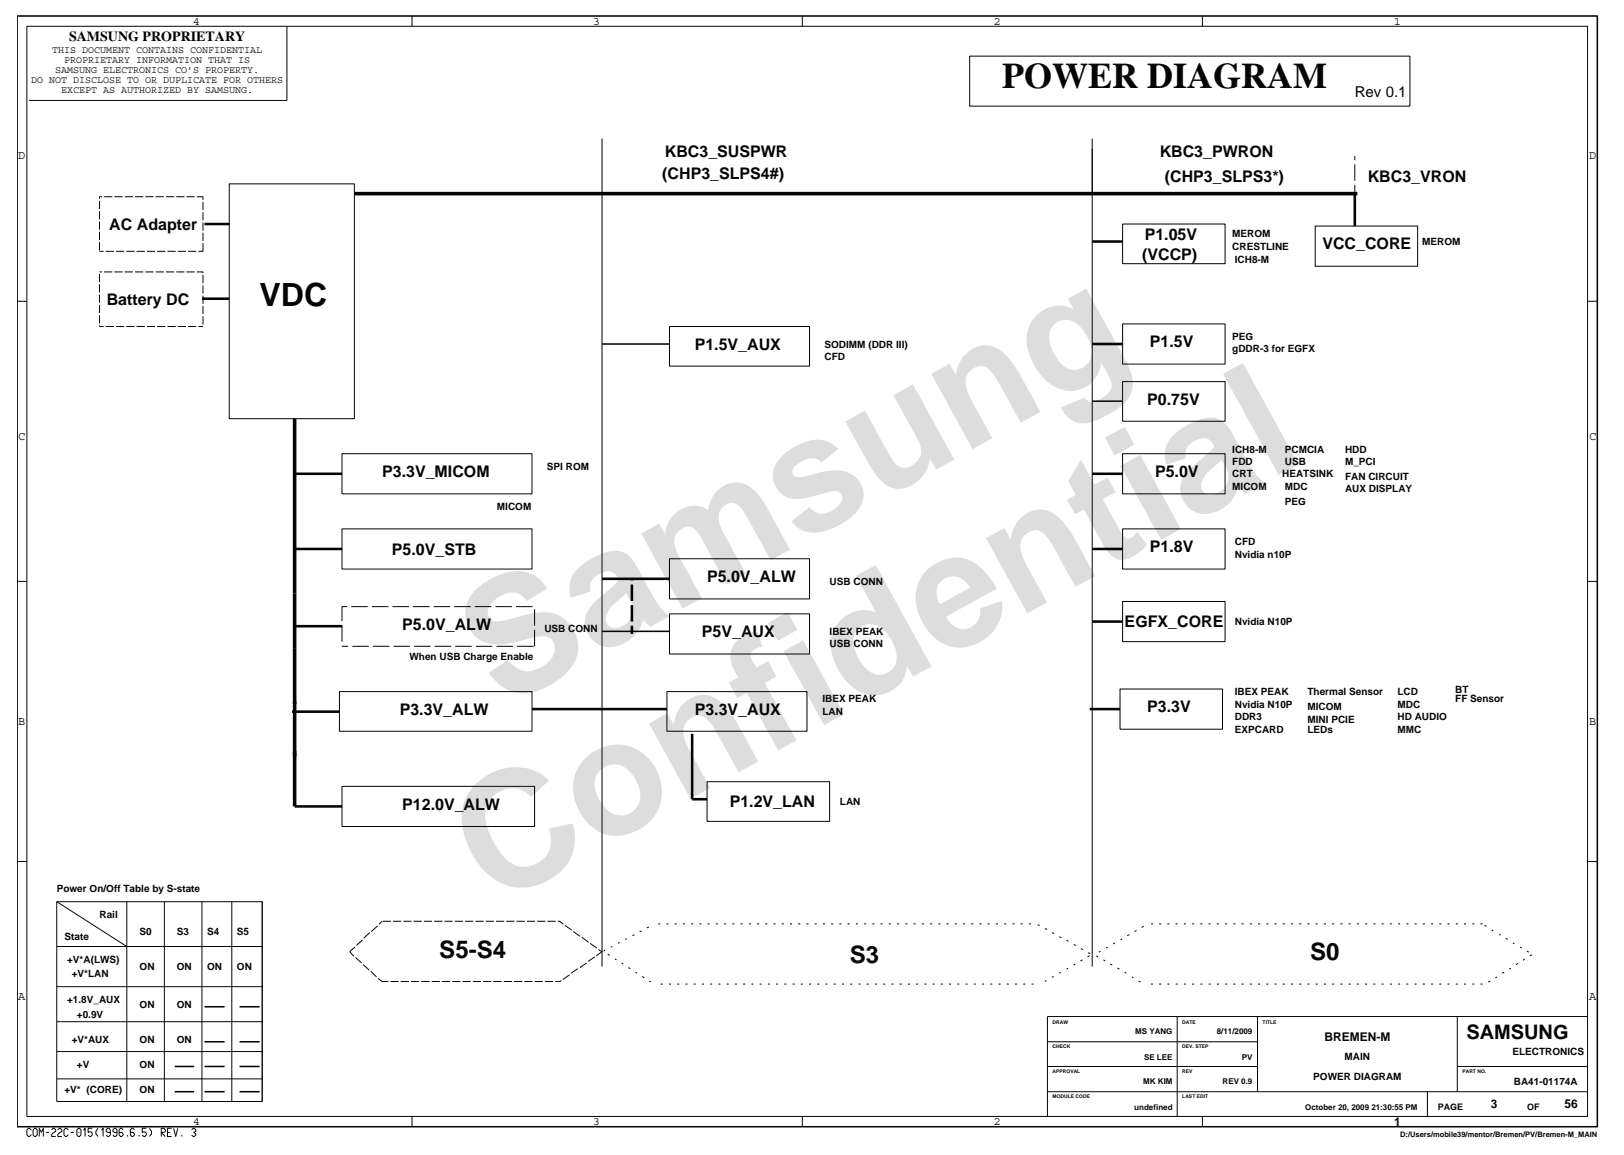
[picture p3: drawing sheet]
<svg xmlns="http://www.w3.org/2000/svg" width="267mm" height="190mm" viewBox="0 0 267 190" stroke-linecap="round" stroke-linejoin="round" font-family="sans-serif">
<g fill="none" stroke="#040505" stroke-width=".25">
<path d="M2.8 2.6h259.9v182.7h-259.9zM99 56.6h11.1M179.6 66h5M99 103.8h11.1M28.7 175.3h3.2M28.7 179.5h3.2M33.6 165.5h3.3M33.6 171.3h3.3M33.6 175.3h3.3M33.6 179.5h3.3M39.4 165.5h3.3M39.4 171.3h3.3"/>
<path d="M39.4 175.3h3.3M39.4 179.5h3.3"/>
</g>
<g fill="none" stroke="#040505" stroke-width=".16">
<path d="M4.4 4.3h256.6v179.3h-256.6zM47.2 4.3v12.2h-42.4M67.8 2.6v1.7M131.9 2.6v1.7M159.4 9.2h72.4v8.2h-72.4zM197.7 2.6v1.7M16.4 33v1.4M16.4 34.7v1.4M16.4 36.4v1.4M16.4 38.1v1.4M16.4 39.8v1.4M16.8 32.3h-.4v.4"/>
<path d="M17.1 32.3h1.4M18.8 32.3h1.4M20.5 32.3h1.4M22.2 32.3h1.4M23.9 32.3h1.3M25.6 32.3h1.3M27.3 32.3h1.3M29 32.3h1.3M30.7 32.3h1.3M32.4 32.3h1v.6M33.4 33.2v1.3M33.4 34.9v1.3"/>
<path d="M33.4 36.6v1.3M33.4 38.3v1.3M33.4 40v1.3h-.8M37.7 30.2h20.6v38.6h-20.6zM99 22.8v136.1M179.6 22.8v136.1M184.6 36.8h16.8v6.6h-16.8zM216.3 37.2h16.8v6.6h-16.8zM222.8 25.7v.6M222.8 27v2.7M222.8 30.4v2.7M2.8 49.5h1.6"/>
<path d="M16.4 41.3h.6M16.4 45v1.4M16.4 46.7v1.4M16.4 48.4v1.4M16.4 50.1v1.4M16.4 51.8v1.4M16.4 53.5v.2h.6M16.4 44.7h.4M17.1 44.7h1.4M17.4 41.3h1.3M17.4 53.7h1.3M18.8 44.7h1.4"/>
<path d="M19.1 41.3h1.3M19.1 53.7h1.3M20.5 44.7h1.4M20.8 41.3h1.3M20.8 53.7h1.3M22.2 44.7h1.4M22.5 41.3h1.3M22.5 53.7h1.3M23.9 44.7h1.3M24.1 41.3h1.4M24.1 53.7h1.4M25.6 44.7h1.3"/>
<path d="M25.8 41.3h1.4M25.8 53.7h1.4M27.3 44.7h1.3M27.5 41.3h1.4M27.5 53.7h1.4M29 44.7h1.3M29.2 41.3h1.4M29.2 53.7h1.4M30.7 44.7h1.3M30.9 41.3h1.4M30.9 53.7h1.4M32.4 44.7h1v.2"/>
<path d="M32.6 53.7h.8M33.4 45.2v1.4M33.4 46.9v1.4M33.4 48.6v1.4M33.4 50.3v1.4M33.4 52v1.3M110.1 53.7h23v6.5h-23zM184.6 53.3h16.8v6.6h-16.8zM261 49.5h1.7M56.2 74.6h31.3v6.6h-31.3zM184.6 74.6h16.8v6.6h-16.8zM184.6 62.7h16.8v6.6h-16.8z"/>
<path d="M2.8 95.6h1.6M56.2 87h31.3v6.6h-31.3zM57.1 99.7h-.9v2.4M57.8 99.7h2.7M61.1 99.7h2.8M64.5 99.7h2.7M67.9 99.7h2.7M71.3 99.7h2.7M74.7 99.7h2.7M78.1 99.7h2.7M81.5 99.7h2.7M84.9 99.7h2.7"/>
<path d="M110.1 91.9h23v6.6h-23zM184.6 87h16.8v6.6h-16.8zM184.6 98.9h16.8v6.6h-16.8zM261 95.6h1.7M55.8 113.7h31.7v6.5h-31.7zM56.2 106.2v.1h1.1M56.2 102.8v2.7M57.9 106.3h2.7M61.3 106.3h2.7M64.7 106.3h2.7M68.1 106.3h2.7M71.5 106.3h2.7"/>
<path d="M74.9 106.3h2.7M78.3 106.3h2.7M81.6 106.3h2.7M85 106.3h2.7M87.9 100.2v2.7M87.9 103.6v2.7M109.7 113.7h23v6.5h-23zM110.1 100.9h23v6.6h-23zM184.2 113.3h16.8v6.6h-16.8zM56.2 129.3h31.7v6.6h-31.7zM116.3 128.5h20.1v6.5h-20.1zM2.8 141.7h1.6"/>
<path d="M9.3 155.6h33.8M9.3 148.3l11.5 7.3M9.3 148.3h33.8v32.8h-33.8zM20.8 148.3v32.8M27 148.3v32.8M33.2 148.3v32.8M38.1 148.3v32.8M43.1 148.3v32.8M58.4 155.7l-.9 .8 .7 .7M58.4 157.4l1.1 .9M59.6 154.5l-1 1M59.7 158.6l1 .9"/>
<path d="M60.8 153.3l-1 1M61 159.7l.9 .9M62.1 152.2l-1 1M62.8 151.5l-.5 .5M62.9 151.5h1.4M64.6 151.5h1.4M66.3 151.5h1.4M68 151.5h1.4M69.7 151.5h1.4M71.4 151.5h1.3M73.1 151.5h1.3M74.8 151.5h1.3"/>
<path d="M76.5 151.5h1.3M78.2 151.5h1.3M79.9 151.5h1.3M81.6 151.5h1.3M83.2 151.5h1.4M84.9 151.5h1.4M86.6 151.5h1.4M88.3 151.5h1.4M90 151.5h1.4M91.7 151.5h.4l.5 .5M92.9 152.2l1.1 .7M94.3 153.2l1.1 .7"/>
<path d="M95 159.3l-1.1 .7M95.7 154.1l1.1 .8M96.5 158.3l-1.1 .8M97 155.1l1.1 .8M97.8 157.3l-1.1 .8M98.4 156.1l.6 .4-.9 .6M99.5 156.2l-.3 .2M99.9 156.9l.4 .2M100.7 155.6l-.3 .1M101.1 157.7l.3 .1M101.9 154.9l-.3 .2M102.2 158.3l.3 .2"/>
<path d="M103.1 154.4h-.3M103.3 159.1l.4 .2M104.3 153.7l-.3 .1M104.5 159.9l.3 .1M105.5 153.1l-.3 .1M106.7 152.4l-.3 .2M108.2 151.9h.4M109.6 151.9h.3M110.9 151.9h.4M112.3 151.9h.3M113.6 151.9h.4M115 151.9h.3"/>
<path d="M116.4 151.9h.3M117.7 151.9h.3M119.1 151.9h.3M120.4 151.9h.4M121.8 151.9h.3M123.1 151.9h.4M124.5 151.9h.3M125.8 151.9h.4M127.2 151.9h.3M128.5 151.9h.4M129.9 151.9h.3M131.3 151.9h.3"/>
<path d="M132.6 151.9h.3M134 151.9h.3M135.3 151.9h.4M136.7 151.9h.3M138 151.9h.4M139.4 151.9h.3M140.7 151.9h.4M142.1 151.9h.3M143.4 151.9h.4M144.8 151.9h.3M146.2 151.9h.3M147.5 151.9h.3"/>
<path d="M148.9 151.9h.3M150.2 151.9h.4M151.6 151.9h.3M152.9 151.9h.4M154.3 151.9h.3M155.6 151.9h.4M157 151.9h.3M158.3 151.9h.4M159.7 151.9h.3M161.1 151.9h.3M162.4 151.9h.3M163.8 151.9h.3"/>
<path d="M165.1 151.9h.4M166.5 151.9h.3M167.8 151.9h.4M169.2 151.9h.3M170.6 152.1l.4 .1M171.8 152.7l.3 .1M173 153.3l.3 .2M174.2 154l.3 .2M174.4 159.9l-.2 .1M175.4 154.6l.3 .2M175.6 159.2l-.2 .1M176.5 155.3l.4 .2"/>
<path d="M176.8 158.5l-.3 .2M177.7 156l.4 .1M178 157.8l-.4 .2M178.9 156.6l.4 .2M179.2 157.1l-.4 .2M180.3 157.1l.2 .2M181 156.4l-.3 .2M181.5 157.8l.2 .2M182.1 155.7l-.2 .2M182.6 158.5l.3 .2M183.3 155l-.2 .2M183.7 159.2l.4 .1"/>
<path d="M184.5 154.4l-.2 .1M184.9 159.9l.3 .1M185.7 153.7l-.3 .1M186.9 153l-.4 .2M188.1 152.3l-.4 .2M189.2 151.9h.4M190.6 151.9h.3M192 151.9h.3M193.3 151.9h.4M194.7 151.9h.3M196 151.9h.4M197.4 151.9h.3"/>
<path d="M198.7 151.9h.4M200.1 151.9h.3M201.4 151.9h.4M202.8 151.9h.3M204.2 151.9h.3M205.5 151.9h.3M206.9 151.9h.3M208.2 151.9h.4M209.6 151.9h.3M210.9 151.9h.4M212.3 151.9h.3M213.6 151.9h.4"/>
<path d="M215 151.9h.3M216.3 151.9h.4M217.7 151.9h.3M219.1 151.9h.3M220.4 151.9h.3M221.8 151.9h.3M223.1 151.9h.4M224.5 151.9h.3M225.8 151.9h.4M227.2 151.9h.3M228.5 151.9h.4M229.9 151.9h.3"/>
<path d="M231.2 151.9h.4M232.6 151.9h.3M234 151.9h.3M235.3 151.9h.3M236.7 151.9h.3M238 151.9h.4M239.4 151.9h.3M240.7 151.9h.4M242.1 151.9h.3M243.4 151.9h.4M244.1 152.2l.4 .1M245.3 152.9l.3 .2"/>
<path d="M246.5 153.6l.2 .2M247.3 159.9l-.3 .1M247.6 154.3l.3 .1M248.4 159.2l-.2 .1M248.8 155l.2 .2M249.6 158.4l-.3 .2M250 155.7l.2 .2M250.7 157.7l-.2 .2M251.1 156.4l.3 .2M251.9 157l-.3 .1M261 141.7h1.7M9.3 168h33.8"/>
<path d="M9.3 177.4h33.8M9.3 162.2h33.8M9.3 172.9h33.8M62.2 160.9l.6 .5h1.1M64.2 161.4h1.4M65.9 161.4h1.3M67.6 161.4h1.3M69.3 161.4h1.3M71 161.4h1.3M72.7 161.4h1.3M74.4 161.4h1.3M76 161.4h1.4"/>
<path d="M77.7 161.4h1.4M79.4 161.4h1.4M81.1 161.4h1.4M82.8 161.4h1.4M84.5 161.4h1.4M86.2 161.4h1.4M87.9 161.4h1.4M89.6 161.4h1.4M92.3 161.2l-.2 .2h-.8M93.7 160.3l-1.1 .7M105.6 160.5l.3 .3M106.8 161.3l.2 .2"/>
<path d="M108.6 161.8h.4M110 161.8h.3M111.4 161.8h.3M112.7 161.8h.3M114.1 161.8h.3M115.4 161.8h.4M116.8 161.8h.3M118.1 161.8h.4M119.5 161.8h.3M120.8 161.8h.4M122.2 161.8h.3M123.5 161.8h.4"/>
<path d="M124.9 161.8h.3M126.3 161.8h.3M127.6 161.8h.4M129 161.8h.3M130.3 161.8h.4M131.7 161.8h.3M133 161.8h.4M134.4 161.8h.3M135.7 161.8h.4M137.1 161.8h.3M138.4 161.8h.4M139.8 161.8h.3"/>
<path d="M141.2 161.8h.3M142.5 161.8h.4M143.9 161.8h.3M145.2 161.8h.4M146.6 161.8h.3M147.9 161.8h.4M149.3 161.8h.3M150.6 161.8h.4M152 161.8h.3M153.4 161.8h.3M154.7 161.8h.3M156.1 161.8h.3"/>
<path d="M157.4 161.8h.4M158.8 161.8h.3M160.1 161.8h.4M161.5 161.8h.3M162.8 161.8h.4M164.2 161.8h.3M165.5 161.8h.4M166.9 161.8h.3M168.3 161.8h.3M169.6 161.8h.3M172.1 161.2l-.3 .2M172.2 175.3h34.6"/>
<path d="M172.2 179.5h88.8M172.2 171.3h34.6M173.2 160.5l-.2 .2M186.1 160.6l.3 .2M187.2 161.3l.4 .2M189.2 161.8h.4M190.6 161.8h.3M192 161.8h.3M193.3 161.8h.4M193.6 167.1v16.5M194.7 161.8h.3M196 161.8h.4"/>
<path d="M197.4 161.8h.3M198.7 161.8h.4M200.1 161.8h.3M201.4 161.8h.4M202.8 161.8h.3M204.2 161.8h.3M205.5 161.8h.3M206.8 167.1v12.4M206.9 161.8h.3M208.2 161.8h.4M209.6 161.8h.3M210.9 161.8h.4"/>
<path d="M212.3 161.8h.3M213.6 161.8h.4M215 161.8h.3M216.3 161.8h.4M217.7 161.8h.3M219.1 161.8h.3M220.4 161.8h.3M221.8 161.8h.3M223.1 161.8h.4M224.5 161.8h.3M225.8 161.8h.4M227.2 161.8h.3"/>
<path d="M228.5 161.8h.4M229.9 161.8h.3M231.2 161.8h.4M232.6 161.8h.3M234 161.8h.3M234.7 179.5v4.1M235.3 161.8h.3M236.7 161.8h.3M238 161.8h.4M239.4 161.8h.3M239.6 175.3h21.4M239.6 167.1v12.4"/>
<path d="M240.7 161.8h.4M242.1 161.8h.3M243.4 161.8h.4M245 161.3l-.3 .2M246.1 160.6l-.2 .2M261 167.1h-88.8v16.5M5.1 185.8l-.3-.3h-.1l-.3 .3v.8l.3 .3h.1l.3-.4M5.7 185.5h.2l.2 .3v.8l-.2 .3h-.2l-.3-.3v-.8zM6.5 186.9v-1.4l.3 .7 .3-.7v1.4M7.6 186.2h.5M8.5 185.8l.2-.3h.2l.3 .3v.2l-.5 .3-.2 .3v.3h.7M9.5 185.8l.3-.3h.1l.3 .3v.2l-.4 .3-.3 .3v.3h.7"/>
<path d="M11.2 185.8l-.3-.3h-.1l-.3 .3v.8l.3 .3h.1l.3-.4M11.6 186.2h.5M12.9 185.5h.2l.2 .3v.8l-.2 .3h-.2l-.3-.3v-.8zM13 186.1v.2M13.7 185.8l.3-.3v1.4M15.2 185.5h-.7v.7l.4-.1 .2 .1 .1 .2v.2l-.3 .3h-.1l-.3-.3M16.1 185.5a.82 .82 0 0 0 0 1.4M16.7 185.8l.3-.3v1.4M18.1 186.2h-.4l-.2-.2v-.2l.2-.3h.2l.2 .3v.8l-.2 .3h-.2l-.2-.3M19.2 186.2h-.4l-.2-.2v-.2l.2-.3h.2l.2 .3v.8l-.2 .3h-.2l-.2-.3M20.3 185.8l-.3-.3h-.2l-.2 .3v.8l.2 .3h.2l.3-.3v-.2l-.3-.2h-.4M20.9 186.6v.3"/>
<path d="M22.1 185.8l-.2-.3h-.2l-.3 .3v.8l.3 .3h.2l.2-.3v-.2l-.2-.2h-.5M22.9 186.6v.3M24.1 185.5h-.7v.7l.4-.1 .2 .1 .1 .2v.2l-.3 .3h-.2l-.2-.3M24.6 185.5a.82 .82 0 0 1 0 1.4M26.5 186.9v-1.4h.4l.3 .3v.2l-.3 .2h-.4l.7 .7M27.5 186.2h.5M28.2 185.5h-.7v1.4h.7M28.6 185.5l.3 1.4 .3-1.4M29.9 186.6v.3M31.5 185.8l.3-.3h.1l.3 .3v.2l-.3 .2 .3 .2v.2l-.3 .3h-.1l-.3-.3M67.8 183.6v1.7M131.9 183.6v1.7"/>
<path d="M197.7 183.6v1.7"/>
</g>
<path d="M58.3 31.8h164.9M48.4 68.8v63.8" fill="none" stroke="#040505" stroke-width=".59"/>
<g fill="none" stroke="#040505" stroke-width=".42">
<path d="M33.6 36.8h4.1M179.6 39.7h5M222.8 31.8v5.4M33.2 49.1h4.5M179.6 56.6h5M48.4 77.9h7.8M179.6 77.9h5M48.4 90.3h7.8M99 95.2h11.1M103.9 95.2v.2M103.9 96.1v2.7M103.9 99.5v2.7"/>
<path d="M179.6 90.3h5M48 117h7.8M48.4 103h7.8M87.5 116.6h22.2M103.9 102.9v1.3M179.2 116.6h5M179.6 102.2h5M48.4 132.6h7.8M113.8 120.7v10.7h2.5"/>
</g>
<g font-size="26.5" fill="#dcddde">
<text x="82.4" y="116.5" transform="rotate(-29 82.4 116.5)">Samsung</text>
<text x="81.1" y="149.2" transform="rotate(-29 81.1 149.2)">Confidential</text>
</g>
<text font-size="5.9" fill="#040505" x="164.8" y="14.5">POWER DIAGRAM</text>
<text font-size="5.3" fill="#040505" x="42.7" y="50.3">VDC</text>
<g font-size="3.9" fill="#040505">
<text x="72.2" y="157.5">S5-S4</text>
<text x="139.7" y="158.3">S3</text>
<text x="215.4" y="157.9">S0</text>
</g>
<text font-size="3.3" fill="#040505" x="241.1" y="170.8">SAMSUNG</text>
<g font-size="2.6" fill="#040505">
<text x="108.9" y="29.5">(CHP3_SLPS4#)</text>
<text x="109.3" y="25.9">KBC3_SUSPWR</text>
<text x="190.7" y="25.9">KBC3_PWRON</text>
<text x="191.5" y="29.9">(CHP3_SLPS3*)</text>
<text x="224.9" y="29.9">KBC3_VRON</text>
<text x="18" y="37.8">AC Adapter</text>
<text x="188.2" y="39.4">P1.05V</text>
<text x="217.4" y="41">VCC_CORE</text>
<text x="187.8" y="42.7">(VCCP)</text>
<text x="17.5" y="50.1">Battery DC</text>
<text x="114.2" y="57.5">P1.5V_AUX</text>
<text x="189.1" y="57.1">P1.5V</text>
<text x="188.7" y="66.6">P0.75V</text>
<text x="62.8" y="78.4">P3.3V_MICOM</text>
<text x="189.9" y="78.4">P5.0V</text>
<text x="64.5" y="91.2">P5.0V_STB</text>
<text x="116.3" y="95.7">P5.0V_ALW</text>
<text x="189.1" y="90.8">P1.8V</text>
<text x="66.1" y="103.6">P5.0V_ALW</text>
<text x="115.4" y="104.8">P5V_AUX</text>
<text x="184.9" y="103.2">EGFX_CORE</text>
<text x="65.7" y="117.6">P3.3V_ALW</text>
<text x="114.2" y="117.6">P3.3V_AUX</text>
<text x="188.7" y="117.1">P3.3V</text>
<text x="66.1" y="133.1">P12.0V_ALW</text>
<text x="120" y="132.7">P1.2V_LAN</text>
</g>
<text font-size="2.5" fill="#040505" x="222.8" y="15.9">Rev 0.1</text>
<text font-size="2.3" fill="#040505" x="11.4" y="6.7">SAMSUNG PROPRIETARY</text>
<g font-size="2" fill="#040505">
<text x="31.8" y="4">4</text>
<text x="97.6" y="4">3</text>
<text x="163.4" y="4">2</text>
<text x="229.2" y="4">1</text>
<text x="3" y="26.2">D</text>
<text x="261.3" y="26.2">D</text>
<text x="3" y="72.3">C</text>
<text x="261.3" y="72.3">C</text>
<text x="3" y="119.2">B</text>
<text x="261.3" y="119.2">B</text>
<text x="3" y="164.4">A</text>
<text x="261.3" y="164.4">A</text>
<text x="217.8" y="171.2">BREMEN-M</text>
<text x="31.8" y="185">4</text>
<text x="97.6" y="185">3</text>
<text x="163.4" y="185">2</text>
<text x="229.3" y="185.1">1</text>
<text x="245.1" y="182.2">3</text>
<text x="257.2" y="182.2">56</text>
</g>
<g font-size="1.6" fill="#040505">
<text x="8.6" y="8.8">THIS DOCUMENT CONTAINS CONFIDENTIAL</text>
<text x="9.1" y="12">SAMSUNG ELECTRONICS CO’S PROPERTY.</text>
<text x="10.6" y="10.4">PROPRIETARY INFORMATION THAT IS</text>
<text x="5.1" y="13.7">DO NOT DISCLOSE TO OR DUPLICATE FOR OTHERS</text>
<text x="10.1" y="15.3">EXCEPT AS AUTHORIZED BY SAMSUNG.</text>
<text x="202.6" y="41.1">CRESTLINE</text>
<text x="202.6" y="39">MEROM</text>
<text x="233.9" y="40.3">MEROM</text>
<text x="203.1" y="43.2">ICH8-M</text>
<text x="135.6" y="59.2">CFD</text>
<text x="135.6" y="57.2">SODIMM (DDR III)</text>
<text x="202.6" y="57.9">gDDR-3 for EGFX</text>
<text x="202.6" y="55.9">PEG</text>
<text x="89.9" y="77.3">SPI ROM</text>
<text x="202.6" y="74.4">ICH8-M</text>
<text x="202.6" y="76.5">FDD</text>
<text x="211.3" y="76.5">USB</text>
<text x="211.3" y="74.4">PCMCIA</text>
<text x="221.2" y="76.5">M_PCI</text>
<text x="221.2" y="74.4">HDD</text>
<text x="81.7" y="83.8">MICOM</text>
<text x="202.6" y="78.5">CRT</text>
<text x="202.6" y="80.5">MICOM</text>
<text x="210.8" y="78.5">HEATSINK</text>
<text x="211.3" y="83.1">PEG</text>
<text x="211.3" y="80.5">MDC</text>
<text x="221.2" y="78.9">FAN CIRCUIT</text>
<text x="221.2" y="81">AUX DISPLAY</text>
<text x="203.1" y="89.6">CFD</text>
<text x="203.1" y="91.7">Nvidia n10P</text>
<text x="136.4" y="96.2">USB CONN</text>
<text x="89.5" y="104">USB CONN</text>
<text x="136.4" y="104.4">IBEX PEAK</text>
<text x="136.4" y="106.4">USB CONN</text>
<text x="203" y="102.8">Nvidia N10P</text>
<text x="67.3" y="108.6">When USB Charge Enable</text>
<text x="239.3" y="113.9">BT</text>
<text x="135.2" y="117.6">LAN</text>
<text x="135.2" y="115.5">IBEX PEAK</text>
<text x="203" y="116.3">Nvidia N10P</text>
<text x="203.1" y="114.3">IBEX PEAK</text>
<text x="203.1" y="118.4">DDR3</text>
<text x="215" y="118.8">MINI PCIE</text>
<text x="215" y="116.8">MICOM</text>
<text x="215" y="114.3">Thermal Sensor</text>
<text x="229.8" y="116.3">MDC</text>
<text x="229.8" y="114.3">LCD</text>
<text x="229.8" y="118.4">HD AUDIO</text>
<text x="239.3" y="115.5">FF Sensor</text>
<text x="203.1" y="120.5">EXPCARD</text>
<text x="215" y="120.5">LEDs</text>
<text x="229.8" y="120.5">MMC</text>
<text x="138.1" y="132.3">LAN</text>
<text x="9.3" y="146.7">Power On/Off Table by S-state</text>
<text x="10.6" y="154.6">State</text>
<text x="16.4" y="150.9">Rail</text>
<text x="23" y="153.8">S0</text>
<text x="29.1" y="153.8">S3</text>
<text x="34.1" y="153.8">S4</text>
<text x="39" y="153.8">S5</text>
<text x="11" y="158.3">+V*A(LWS)</text>
<text x="11.8" y="160.7">+V*LAN</text>
<text x="23" y="159.5">ON</text>
<text x="29.1" y="159.5">ON</text>
<text x="34.1" y="159.5">ON</text>
<text x="39" y="159.5">ON</text>
<text x="11" y="164.9">+1.8V_AUX</text>
<text x="12.6" y="167.3">+0.9V</text>
<text x="23" y="165.7">ON</text>
<text x="29.1" y="165.7">ON</text>
<text x="11.8" y="171.5">+V*AUX</text>
<text x="23" y="171.5">ON</text>
<text x="29.1" y="171.5">ON</text>
<text x="248.7" y="173.5">ELECTRONICS</text>
<text x="10.6" y="179.7">+V* (CORE)</text>
<text x="12.6" y="175.5">+V</text>
<text x="23" y="179.7">ON</text>
<text x="23" y="175.5">ON</text>
<text x="215.9" y="177.6">POWER DIAGRAM</text>
<text x="221.1" y="174.3">MAIN</text>
<text x="248.9" y="178.4">BA41-01174A</text>
</g>
<g font-size="1.5" fill="#040505">
<text x="236.4" y="182.5">PAGE</text>
<text x="251.1" y="182.5">OF</text>
</g>
<g font-size="1.3" fill="#040505">
<text x="186.7" y="170.1">MS YANG</text>
<text x="200.1" y="170.1">8/11/2009</text>
<text x="188" y="178.3">MK KIM</text>
<text x="188.1" y="174.2">SE LEE</text>
<text x="201" y="178.3">REV 0.9</text>
<text x="204.2" y="174.2">PV</text>
<text x="186.5" y="182.4">undefined</text>
<text x="214.6" y="182.4">October 20, 2009 21:30:55 PM</text>
</g>
<text font-size="1.2" fill="#040505" x="230.2" y="186.9">D:/Users/mobile39/mentor/Bremen/PV/Bremen-M_MAIN</text>
<g font-size=".8" fill="#040505">
<text x="173.1" y="172.3">CHECK</text>
<text x="173.1" y="168.3">DRAW</text>
<text x="194.4" y="172.3">DEV. STEP</text>
<text x="194.4" y="168.3">DATE</text>
<text x="207.6" y="168.3">TITLE</text>
<text x="173.1" y="176.5">APPROVAL</text>
<text x="194.4" y="176.5">REV</text>
<text x="240.5" y="176.5">PART NO.</text>
<text x="173.1" y="180.6">MODULE CODE</text>
<text x="194.4" y="180.6">LAST EDIT</text>
</g>
</svg>
